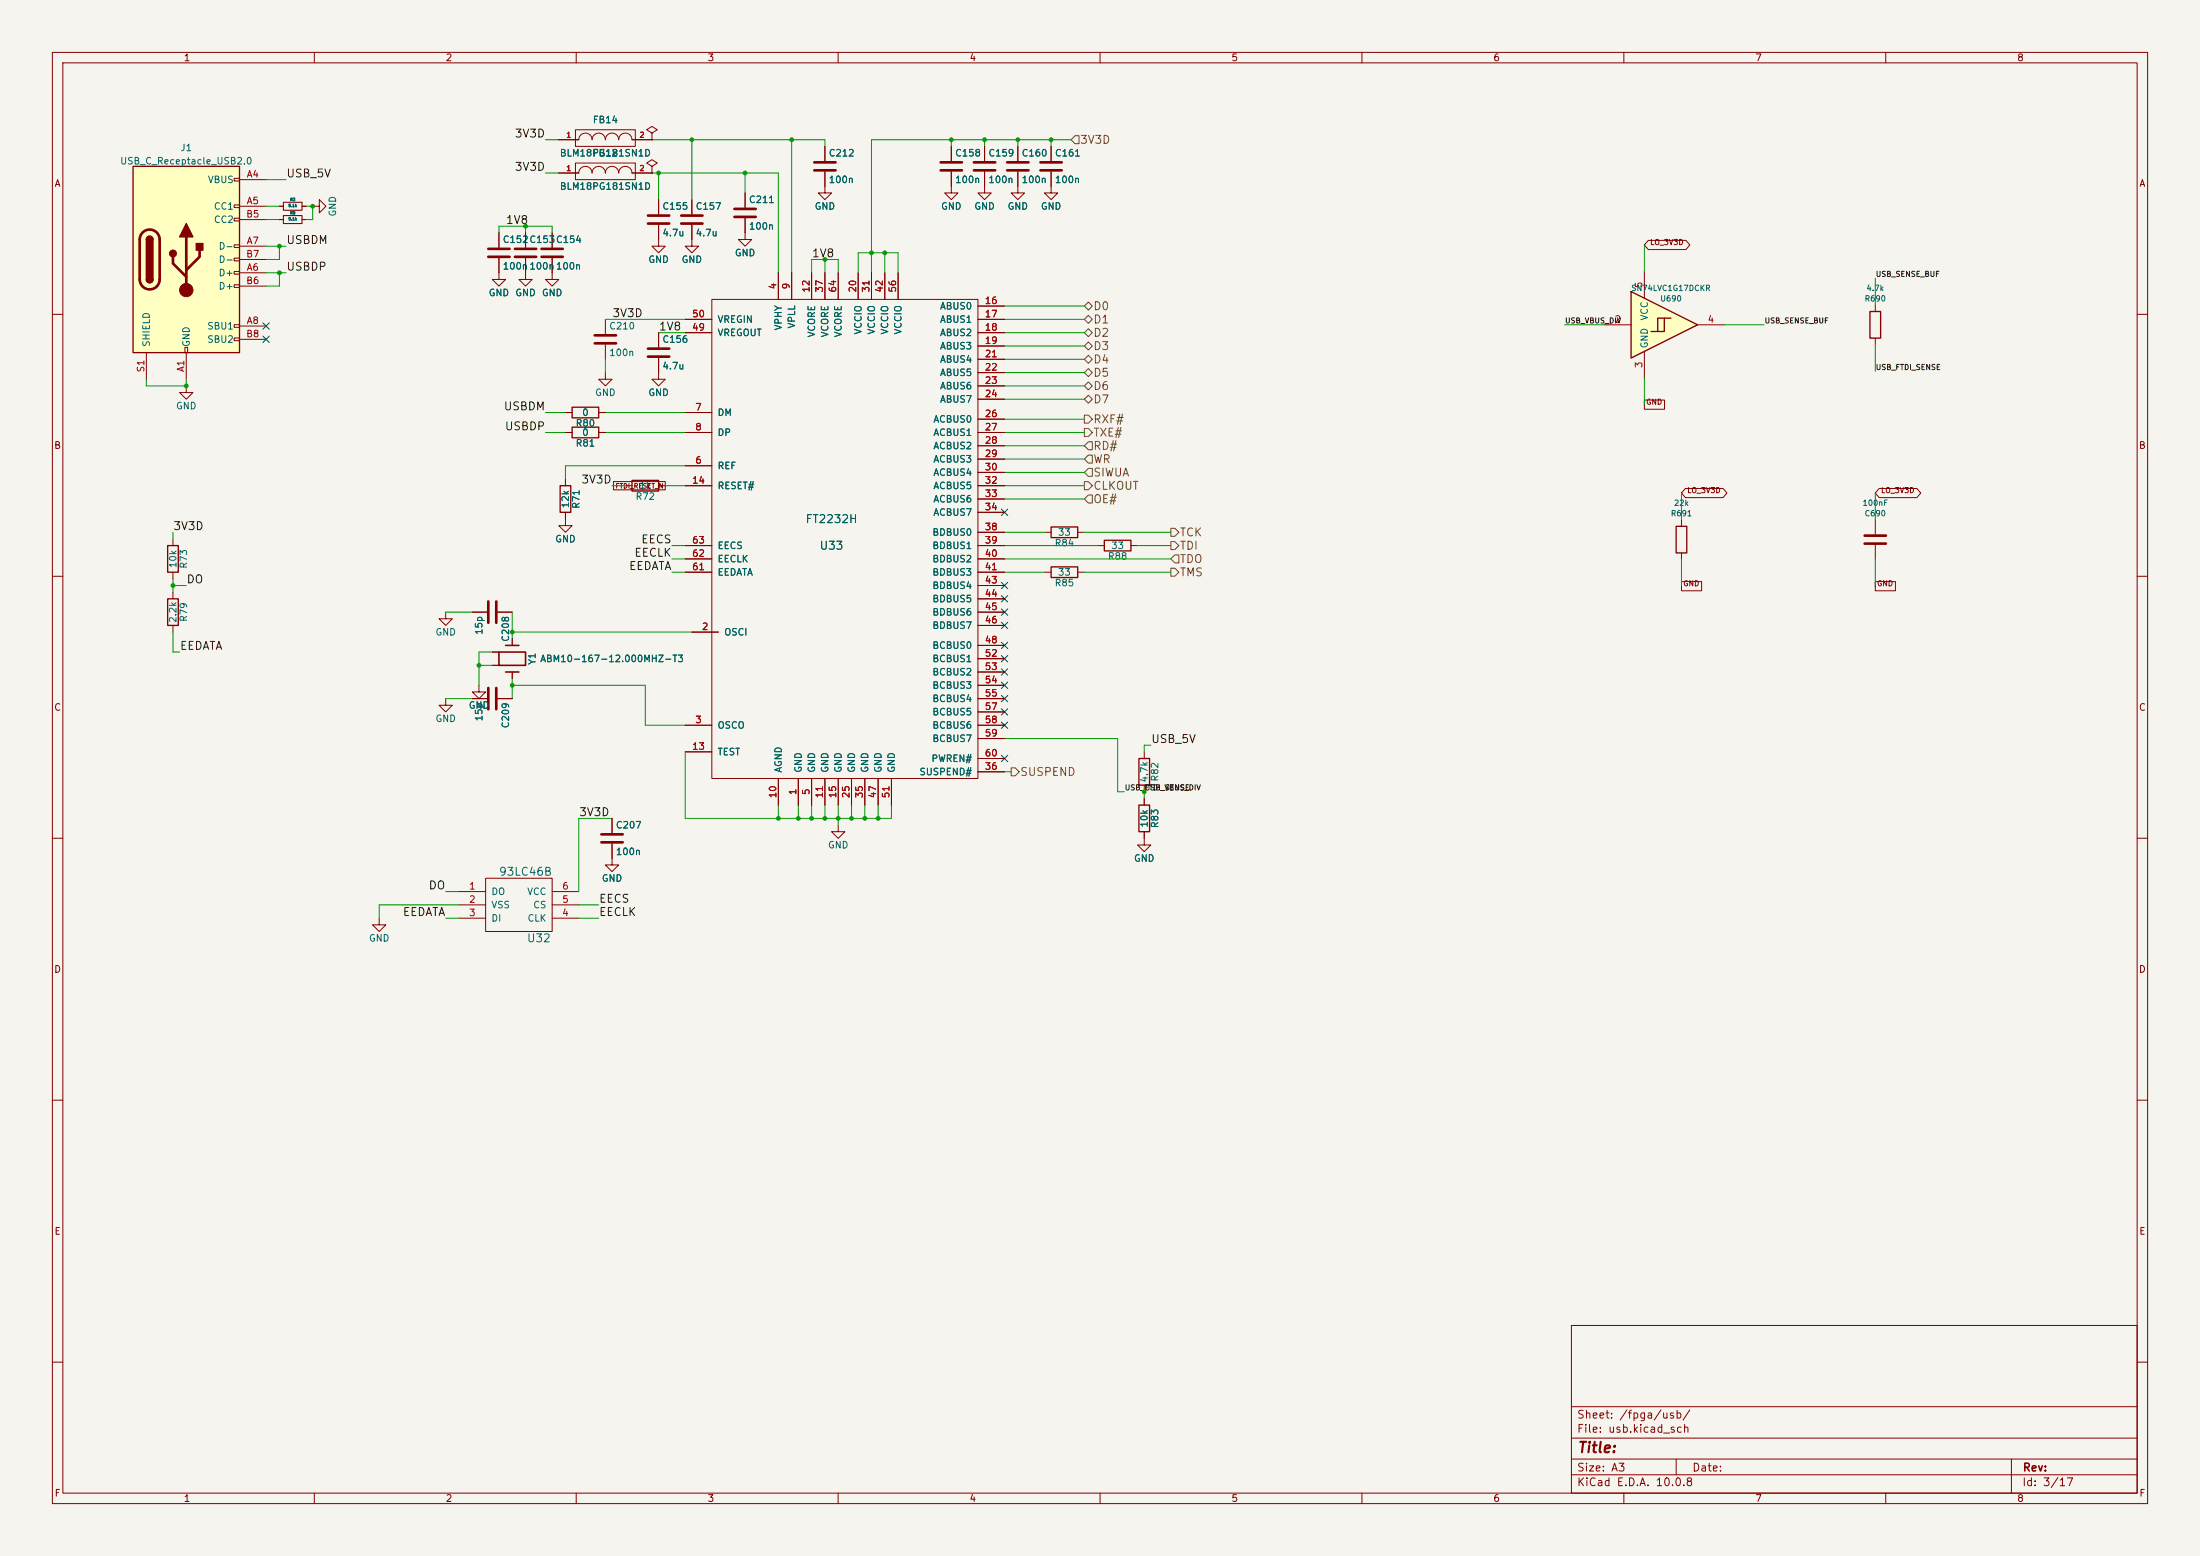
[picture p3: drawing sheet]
<svg xmlns="http://www.w3.org/2000/svg" width="420mm" height="297mm" viewBox="0 0 420 297" stroke-linecap="round" stroke-linejoin="round" font-family="sans-serif">
<path d="M0 0h420v297h-420z" fill="#f5f4ef" stroke="#f5f4ef" stroke-width=".19"/>
<g fill="none" stroke="#840000" stroke-width=".19">
<path d="M10 10h400v277h-400zM12 12h396v273h-396zM60 10v2M110 10v2M160 10v2M210 10v2M260 10v2M310 10v2M360 10v2M124.5 31.8l1-.7-1-.6-1.1 .6 1.1 .7v1.2M124.5 33h.1M125.7 38.1v2.8"/>
<path d="M142.2 36.8v2.8M157.5 32.8v4h1.2l-1.2 1.3-1.3-1.3h1.3M157.5 27.9v2.8M181.6 32.8v4h1.3l-1.3 1.3-1.3-1.3h1.3M181.6 27.9v2.8M188 27.9v2.8M188 32.8v2.8M194.3 32.8v4h1.3l-1.3 1.3-1.3-1.3h1.3M194.3 27.9v2.8M200.7 32.8v4h1.2l-1.2 1.3-1.3-1.3h1.3M200.7 27.9v2.8M125.7 42.9v4.1h1.3l-1.3 1.3-1.2-1.3h1.2"/>
<path d="M132.1 45.7v1.3h1.2l-1.2 1.3-1.3-1.3h1.3M135.9 57.2h50.8v91.4h-50.8zM142.2 41.7v4h1.3l-1.3 1.3-1.2-1.3h1.2M148.6 52.1v5.1M151.1 52.1v5.1M154.9 52.1v5.1M157.5 52.1v5.1M160 52.1v5.1M163.8 52.1v5.1M166.4 52.1v5.1M168.9 52.1v5.1M171.4 52.1v5.1"/>
<path d="M186.7 58.4h5.1M358 58.2v1.3M10 60h2M125.7 63.5v2.8M125.7 68.3v2.8M130.8 78.7h5.1M130.8 61h5.1M130.8 63.5h5.1M186.7 61h5.1M186.7 63.5h5.1M186.7 66h5.1M186.7 68.6h5.1"/>
<path d="M186.7 71.1h5.1M186.7 73.7h5.1M186.7 76.2h5.1M358 64.5v1.3M408 60h2M107.9 82.6h1.3M107.9 91.4v1.3M107.9 97.8v1.3M114.3 82.6h1.3M119.4 92.7h1.2M125.7 92.7h1.3M130.8 92.7h5.1"/>
<path d="M130.8 88.9h5.1M130.8 82.6h5.1M186.7 92.7h5.1M186.7 82.6h5.1M186.7 80h5.1M186.7 85.1h5.1M186.7 87.6h5.1M186.7 90.2h5.1M186.7 95.3h5.1M186.7 97.8h5.1M321 99.2v1.3M358 99.2v2.8"/>
<path d="M10 110h2M33 102.9v1.2M33 109.2v1.3M33 113v1.3M33 119.4v1.3M85.1 116.8v1.3h1.3l-1.3 1.3-1.3-1.3h1.3M90.2 116.8h2.8M95 116.8h2.8M130.8 109.2h5.1M130.8 104.1h5.1M130.8 106.7h5.1M186.7 116.8h5.1"/>
<path d="M186.7 109.2h5.1M186.7 101.6h5.1M186.7 104.1h5.1M186.7 106.7h5.1M186.7 111.8h5.1M186.7 114.3h5.1M186.7 119.4h5.1M199.4 109.2h1.3M199.4 101.6h1.3M205.7 109.2h1.3M205.7 101.6h1.3M209.5 104.1h1.3"/>
<path d="M215.9 104.1h1.3M321 105.5v1.3M358 104v2.8M408 110h2M94 124.5h1.2M94 127h1.2M97.8 121.9v1.3M97.8 128.3v1.2M130.8 138.4h5.1M132.1 120.7h5.1M186.7 138.4h5.1M186.7 123.2h5.1"/>
<path d="M186.7 125.7h5.1M186.7 128.3h5.1M186.7 130.8h5.1M186.7 133.4h5.1M186.7 135.9h5.1M10 160h2M130.8 143.5h5.1M148.6 148.6v5.1M152.4 148.6v5.1M154.9 148.6v5.1M157.5 148.6v5.1M160 157.5v1.3h1.3l-1.3 1.2-1.3-1.2h1.3"/>
<path d="M160 148.6v5.1M162.6 148.6v5.1M165.1 148.6v5.1M167.6 148.6v5.1M170.2 148.6v5.1M186.7 147.3h5.1M186.7 141h5.1M186.7 144.8h5.1M218.4 158.8v2.5h1.3l-1.3 1.3-1.2-1.3h1.2M218.4 143.5v1.3M218.4 149.9v1.2M218.4 152.4v1.3"/>
<path d="M408 160h2M72.4 175.3v1.2h1.3l-1.3 1.3-1.3-1.3h1.3M10 210h2M408 210h2M300 253h108v32h-108zM10 260h2M300 278.5h108M300 274.5h108M300 268.5h108M320 278.5v3M384 278.5v6.5M408 260h2"/>
<path d="M60 285v2M110 285v2M160 285v2M210 285v2M260 285v2M300 281.5h108M310 285v2M360 285v2"/>
</g>
<path d="M357 59.5h2v5h-2zM106.9 92.7h2.1v5.1h-2.1zM109.2 81.5h5.1v2.1h-5.1zM120.6 91.7h5.1v2h-5.1zM32 114.3h2v5.1h-2zM32 104.1h2v5.1h-2zM200.7 108.2h5v2h-5zM200.7 100.6h5v2h-5zM210.8 103.1h5.1v2.1h-5.1zM320 100.5h2v5h-2zM217.4 144.8h2.1v5.1h-2.1zM217.4 153.7h2.1v5.1h-2.1z" fill="none" stroke="#840000" stroke-width=".25"/>
<g fill="none" stroke="#840000" stroke-width=".51">
<path d="M140.2 39.9h4.1M155.4 31h4.1M155.4 32.5h4.1M179.6 31h4M179.6 32.5h4M185.9 31h4.1M185.9 32.5h4.1M192.3 31h4M192.3 32.5h4M198.6 31h4.1M198.6 32.5h4.1M123.7 41.1h4.1"/>
<path d="M123.7 42.7h4.1M140.2 41.4h4.1M123.7 66.5h4.1M123.7 68.1h4.1M93.2 114.8v4.1M94.7 114.8v4.1M356 102.2h4M356 103.8h4"/>
</g>
<path d="M95.2 124.5h5.1v2.5h-5.1zM96.5 123.2h2.6M96.5 128.3h2.6" fill="none" stroke="#840000" stroke-width=".3"/>
<g fill="#ffffc2">
<path d="M311.4 55.6l12.7 6.4-12.7 6.3z"/>
<path d="M316.5 60.7h1.2l-2.5 2.6h1.3z"/>
<path d="M317.7 60.7h1.3l-2.5 2.6h1.2z"/>
</g>
<path d="M311.4 55.6l12.7 6.4-12.7 6.3zM317.7 60.7h-1.2v2.6h-1.3M319 60.7h-1.3v2.6h-1.2" fill="none" stroke="#840000" stroke-width=".25"/>
<g fill="none" stroke="#840000" stroke-width=".19">
<path d="M109.9 24.8h11.4v3.1h-11.4zM110.5 26.7a1.27 1.27 0 0 1 1.3-1.3 1.27 1.27 0 0 1 1.2 1.3 1.27 1.27 0 0 1 1.3-1.3 1.27 1.27 0 0 1 1.3 1.3M132.1 38.1v2.8M188 35.6v1.2h1.2l-1.2 1.3-1.3-1.3h1.3M132.1 42.9v2.8M313.9 51.8v5.1M115.6 71.1v1.3h1.2l-1.2 1.3-1.3-1.3h1.3M306.3 62h5.1M313.9 67.1v5.1M324.1 62h5.1M107.9 99.1v1.2h1.3l-1.3 1.3-1.2-1.3h1.2M85.1 133.4v1.2h1.3l-1.3 1.3-1.3-1.3h1.3"/>
<path d="M90.2 133.4h2.8M91.4 130.8v1.3h1.3l-1.3 1.3-1.2-1.3h1.2M95 133.4h2.8M87.6 170.2h5.1M87.6 172.7h5.1M87.6 175.3h5.1M92.7 167.6h12.7v10.2h-12.7zM105.4 170.2h5.1M105.4 172.7h5.1M105.4 175.3h5.1"/>
</g>
<path d="M130 41.1h4.1M130 42.7h4.1M93.2 131.3v4.1M94.7 131.3v4.1" fill="none" stroke="#840000" stroke-width=".51"/>
<circle cx="115.6" cy="26.7" r=".08" fill="#840000"/>
<path d="M53.3 39.4h.8M57.7 39.4h.7M59.7 39.4h1.3v-1.3l1.2 1.3-1.2 1.2v-1.2M106.7 26.7h3.8M115.6 26.7a1.27 1.27 0 0 1 1.2-1.3 1.27 1.27 0 0 1 1.3 1.3 1.27 1.27 0 0 1 1.3-1.3 1.27 1.27 0 0 1 1.2 1.3h3.9M53.3 41.9h.8M57.7 41.9h.7M95.2 49.3v4h1.3l-1.3 1.3-1.2-1.3h1.2M95.2 44.5v2.7M35.6 73.7v1.2h1.2l-1.2 1.3-1.3-1.3h1.3M116.8 156.2v2.8M116.8 161v4.1h1.3l-1.3 1.3-1.2-1.3h1.2" fill="none" stroke="#840000" stroke-width=".19"/>
<path d="M93.2 47.5h4.1M93.2 49h4.1M114.8 159.3h4.1M114.8 160.8h4.1" fill="none" stroke="#840000" stroke-width=".51"/>
<path d="M54.1 38.6h3.6v1.5h-3.6zM54.1 41.1h3.6v1.6h-3.6z" fill="none" stroke="#840000" stroke-width=".2"/>
<path d="M25.4 31.8h20.3v35.5h-20.3z" fill="#ffffc2"/>
<g fill="none" stroke="#840000" stroke-width=".19">
<path d="M44.7 34h1v.5h-1zM44.7 39.1h1v.5h-1zM45.7 34.3h5.1M45.7 39.4h5.1M109.9 31.1h11.4v3.2h-11.4zM110.5 33a1.27 1.27 0 0 1 1.3-1.2 1.27 1.27 0 0 1 1.2 1.2 1.27 1.27 0 0 1 1.3-1.2 1.27 1.27 0 0 1 1.3 1.2M44.7 41.7h1v.5h-1zM44.7 46.7h1v.5h-1zM44.7 49.3h1v.5h-1zM44.7 51.8h1v.5h-1zM44.7 54.4h1v.5h-1zM45.7 52.1h5.1"/>
<path d="M45.7 47h5.1M45.7 41.9h5.1M45.7 54.6h5.1M45.7 49.5h5.1M27.9 67.3v5.1M35.3 66.3h.5v1h-.5zM35.6 67.3v5.1M44.7 62h1v.5h-1zM44.7 64.5h1v.5h-1zM45.7 62.2h5.1M45.7 64.8h5.1"/>
</g>
<path d="M25.4 31.8h20.3v35.5h-20.3zM27.9 45.7a.64 .64 0 0 1 .7-.6 .64 .64 0 0 1 .6 .6M27.9 53.3a.64 .64 0 0 0 .7 .7 .64 .64 0 0 0 .6-.7" fill="none" stroke="#840000" stroke-width=".25"/>
<path d="M27.2 44.4a1.9 1.9 0 0 1 2.1-.4 1.9 1.9 0 0 1 1.2 1.7v7.6a1.91 1.91 0 0 1-1.9 1.9 1.91 1.91 0 0 1-1.9-1.9v-7.7l.1-.7zM33 49v1.3l2.6 2.5M35.6 45.2v10.2M38.1 47.8v1.2l-2.5 2.6" fill="none" stroke="#840000" stroke-width=".51"/>
<g fill="#840000" stroke="#840000" stroke-width=".25">
<path d="M27.9 45.7h1.3v7.6h-1.3z"/>
<path d="M28.1 45.3a.64 .64 0 0 1 .7-.2 .64 .64 0 0 1 .4 .6h-1.3z"/>
<path d="M27.9 53.3h1.3a.64 .64 0 0 1-.6 .7 .64 .64 0 0 1-.7-.7z"/>
<path d="M35.6 42.7l1.2 2.5h-2.5z"/>
<path d="M37.5 46.5h1.2v1.3h-1.2z"/>
<circle cx="33" cy="48.4" r=".63"/>
</g>
<circle cx="35.6" cy="55.4" r="1.27" fill="#840000" stroke="#840000" stroke-width=".19"/>
<circle cx="115.6" cy="33" r=".08" fill="#840000"/>
<g fill="none" stroke="#840000" stroke-width=".19">
<path d="M53.3 39.4h.8M57.7 39.4h.7M106.7 33h3.8M106.7 26.7h3.8M115.6 33a1.27 1.27 0 0 1 1.2-1.2 1.27 1.27 0 0 1 1.3 1.2 1.27 1.27 0 0 1 1.3-1.2 1.27 1.27 0 0 1 1.2 1.2h3.9M120.6 26.7h3.9M124.5 25.4l1-.6-1-.7-1.1 .7 1.1 .6v1.3M124.5 26.7h.1M124.5 33h.1M125.7 38.1v2.8M132.1 38.1v2.8M142.2 36.8v2.8"/>
<path d="M157.5 27.9v2.8M157.5 32.8v2.8M181.6 27.9v2.8M181.6 32.8v2.8M188 27.9v2.8M188 32.8v2.8M194.3 27.9v2.8M194.3 32.8v2.8M200.7 27.9v2.8M200.7 32.8v2.8M53.3 41.9h.8M57.7 41.9h.7"/>
<path d="M95.2 44.5v2.7M95.2 49.3v2.8M100.3 49.3v4h1.3l-1.3 1.3-1.2-1.3h1.2M100.3 44.5v2.7M105.4 49.3v4h1.3l-1.3 1.3-1.3-1.3h1.3M105.4 44.5v2.7M125.7 42.9v2.8M132.1 42.9v2.8M142.2 41.7v2.8M148.6 52.1v5.1M151.1 52.1v5.1M154.9 52.1v5.1"/>
<path d="M157.5 52.1v5.1M160 52.1v5.1M163.8 52.1v5.1M166.4 52.1v5.1M168.9 52.1v5.1M171.4 52.1v5.1M186.7 58.4h5.1M314.7 45.9h7.2l.7 .9-.7 .8h-7.2l-.8-.8zM107.9 78.7h1.3M114.3 78.7h1.3M115.6 61v2.8M115.6 65.8v2.8"/>
<path d="M125.7 68.3v4.1h1.3l-1.3 1.3-1.2-1.3h1.2M125.7 63.5v2.8M130.8 78.7h5.1M130.8 61h5.1M130.8 63.5h5.1M186.7 61h5.1M186.7 63.5h5.1M186.7 66h5.1M186.7 68.6h5.1M186.7 71.1h5.1M186.7 73.7h5.1M186.7 76.2h5.1"/>
<path d="M313.9 76.4h3.9v1.7h-3.9zM107.9 82.6h1.3M107.9 91.4v1.3M107.9 97.8v1.3M114.3 82.6h1.3M117.1 91.9h9.9v1.6h-9.9zM130.8 88.9h5.1M130.8 82.6h5.1M130.8 92.7h5.1M186.7 82.6h5.1M186.7 92.7h5.1M186.7 80h5.1"/>
<path d="M186.7 85.1h5.1M186.7 87.6h5.1M186.7 90.2h5.1M186.7 95.3h5.1M186.7 97.8h5.1M321.7 93.2h7.2l.8 .9-.8 .9h-7.2l-.7-.9zM358.7 93.2h7.2l.8 .9-.8 .9h-7.2l-.7-.9zM90.2 116.8h2.8M95 116.8h2.8M130.8 104.1h5.1M130.8 106.7h5.1M130.8 109.2h5.1"/>
<path d="M186.7 101.6h5.1M186.7 104.1h5.1M186.7 106.7h5.1M186.7 109.2h5.1M186.7 111.8h5.1M186.7 114.3h5.1M186.7 116.8h5.1M186.7 119.4h5.1M321 111h3.8v1.8h-3.8zM358 111h3.8v1.8h-3.8zM90.2 133.4h2.8M94 124.5h1.2"/>
<path d="M94 127h1.2M95 133.4h2.8M97.8 121.9v1.3M97.8 128.3v1.2M130.8 138.4h5.1M132.1 120.7h5.1M186.7 138.4h5.1M186.7 123.2h5.1M186.7 125.7h5.1M186.7 128.3h5.1M186.7 130.8h5.1M186.7 133.4h5.1"/>
<path d="M186.7 135.9h5.1M116.8 156.2v2.8M130.8 143.5h5.1M148.6 148.6v5.1M152.4 148.6v5.1M154.9 148.6v5.1M157.5 148.6v5.1M160 148.6v5.1M162.6 148.6v5.1M165.1 148.6v5.1M167.6 148.6v5.1M170.2 148.6v5.1"/>
<path d="M186.7 147.3h5.1M186.7 141h5.1M186.7 144.8h5.1M218.4 152.4v1.3M218.4 158.8v1.2M116.8 161v2.8"/>
</g>
<path d="M109.2 77.7h5.1v2.1h-5.1z" fill="none" stroke="#840000" stroke-width=".25"/>
<path d="M98.3 47.5h4.1M98.3 49h4.1M103.4 47.5h4M103.4 49h4M113.5 64h4.1M113.5 65.5h4.1" fill="none" stroke="#840000" stroke-width=".51"/>
<g fill="none" stroke="#725600" stroke-width=".19">
<path d="M205.2 25.9h.8v1.5h-.8l-.7-.7zM207 58.4l.8-.7 .7 .7-.7 .8zM207 71.1l.8-.7 .7 .7-.7 .8zM207 68.6l.8-.8 .7 .8-.7 .7zM207 63.5l.8-.8 .7 .8-.7 .8zM207 61l.8-.8 .7 .8-.7 .7zM207 66l.8-.7 .7 .7-.7 .8zM207 79.2h.8l.7 .8-.7 .8h-.8zM207 73.7l.8-.8 .7 .8-.7 .7zM207 76.2l.8-.8 .7 .8-.7 .8zM207 91.9h.8l.7 .8-.7 .8h-.8zM207 81.8h.8l.7 .8-.7 .7h-.8z"/>
<path d="M207.8 86.9h.7v1.5h-.7l-.8-.8zM207.8 94.5h.7v1.5h-.7l-.8-.7zM207.8 89.4h.7v1.5h-.7l-.8-.7zM207.8 84.3h.7v1.6h-.7l-.8-.8zM223.5 108.5h.8l.7 .7-.7 .8h-.8zM223.5 103.4h.8l.7 .7-.7 .8h-.8zM223.5 100.8h.8l.7 .8-.7 .8h-.8zM224.3 105.9h.7v1.5h-.7l-.8-.7zM193 146.6h.8l.8 .7-.8 .8h-.8z"/>
</g>
<g fill="none" stroke="#009600" stroke-width=".19">
<path d="M50.8 39.4h2.5M50.8 34.3h3.8M58.4 39.4h1.3v2.5h-1.3M104.1 33h2.6M104.1 26.7h2.6M124.5 33h24.1v19.1M124.5 26.7h33v1.2M125.7 33v5.1M132.1 26.7v11.4M142.2 33v3.8M151.1 26.7v25.4M181.6 26.7v1.2"/>
<path d="M188 26.7v1.2M194.3 26.7v1.2M200.7 26.7v1.2M204.5 26.7h-38.1v25.4M50.8 41.9h2.5M50.8 52.1h3.8M50.8 47h3.8M53.3 47v2.5h-2.5M53.3 52.1v2.5h-2.5M95.2 44.5v-1.3h10.2v1.3M100.3 43.2v1.3M154.9 52.1v-2.6h5.1v2.6"/>
<path d="M157.5 49.5v2.6M163.8 52.1v-3.8h7.6v3.8M168.9 48.3v3.8M191.8 58.4h15.2M313.9 46.8v5M358 53.1v5.1M27.9 72.4v1.3h7.7v-1.3M104.1 78.7h3.8M115.6 61h15.2M115.6 78.7h15.2M115.6 68.6v2.5M125.7 63.5h5.1"/>
<path d="M191.8 66h15.2M191.8 68.6h15.2M191.8 61h15.2M191.8 63.5h15.2M191.8 71.1h15.2M191.8 73.7h15.2M191.8 76.2h15.2M298.7 62h7.6M313.9 72.2v5M329.2 62h7.6M358 65.8v5.1M104.1 82.6h3.8"/>
<path d="M115.6 82.6h15.2M116.8 92.7h2.6M127 92.7h3.8M130.8 88.9h-22.9v2.5M191.8 92.7h15.2M191.8 90.2h15.2M191.8 95.3h15.2M191.8 87.6h15.2M191.8 82.6h15.2M191.8 85.1h15.2M191.8 80h15.2M321 94.1v5.1"/>
<path d="M358 94.1v5.1M33 101.6v1.3M33 110.5v2.5M33 111.8h2.6M85.1 116.8h5.1M97.8 116.8v5.1M128.3 109.2h2.5M128.3 104.1h2.5M128.3 106.7h2.5M191.8 101.6h7.6M191.8 109.2h7.6M191.8 104.1h17.7"/>
<path d="M191.8 106.7h31.7M207 101.6h16.5M207 109.2h16.5M217.2 104.1h6.3M321 106.8v5.1M358 106.8v5.1M33 120.7v3.8h1.3M85.1 133.4h5.1M91.4 127h2.6M94 124.5h-2.6v6.3M97.8 130.8h25.4v7.6h7.6M97.8 129.5v3.9"/>
<path d="M97.8 120.7h34.3M116.8 156.2h-6.3v14M130.8 143.5v12.7h39.4v-2.5M148.6 153.7v2.5M152.4 153.7v2.5M154.9 153.7v2.5M157.5 153.7v2.5M160 153.7v3.8M162.6 153.7v2.5M165.1 153.7v2.5M167.6 153.7v2.5M191.8 141h21.6v10.1h1.2"/>
<path d="M191.8 147.3h1.2M218.4 151.1v1.3M219.7 142.2h-1.3v1.3M85.1 175.3h2.5M85.1 170.2h2.5M87.6 172.7h-15.2v2.6M110.5 175.3h3.8M110.5 172.7h3.8"/>
</g>
<g fill="none" stroke="#000084" stroke-width=".19">
<path d="M50.2 64.2l1.2 1.2M50.2 61.6l1.2 1.2M51.4 64.2l-1.2 1.2M51.4 61.6l-1.2 1.2M191.2 97.2l1.2 1.2M192.4 97.2l-1.2 1.2M191.2 116.2l1.2 1.2M191.2 113.7l1.2 1.2M191.2 118.8l1.2 1.2M191.2 111.2l1.2 1.2M192.4 116.2l-1.2 1.2M192.4 113.7l-1.2 1.2"/>
<path d="M192.4 118.8l-1.2 1.2M192.4 111.2l-1.2 1.2M191.2 127.7l1.2 1.2M191.2 135.3l1.2 1.2M191.2 125.1l1.2 1.2M191.2 130.2l1.2 1.2M191.2 122.6l1.2 1.2M191.2 132.7l1.2 1.3M191.2 137.8l1.2 1.2M192.4 127.7l-1.2 1.2M192.4 135.3l-1.2 1.2M192.4 125.1l-1.2 1.2"/>
<path d="M192.4 130.2l-1.2 1.2M192.4 122.6l-1.2 1.2M192.4 132.7l-1.2 1.3M192.4 137.8l-1.2 1.2M191.2 144.2l1.2 1.2M192.4 144.2l-1.2 1.2"/>
</g>
<g fill="#009600">
<circle cx="181.6" cy="26.7" r=".46"/>
<circle cx="194.3" cy="26.7" r=".46"/>
<circle cx="200.7" cy="26.7" r=".46"/>
<circle cx="168.9" cy="48.3" r=".46"/>
<circle cx="166.4" cy="48.3" r=".46"/>
<circle cx="188" cy="26.7" r=".46"/>
<circle cx="167.6" cy="156.2" r=".46"/>
<circle cx="165.1" cy="156.2" r=".46"/>
<circle cx="154.9" cy="156.2" r=".46"/>
<circle cx="152.4" cy="156.2" r=".46"/>
<circle cx="160" cy="156.2" r=".46"/>
<circle cx="162.6" cy="156.2" r=".46"/>
<circle cx="218.4" cy="151.1" r=".46"/>
<circle cx="125.7" cy="33" r=".46"/>
<circle cx="151.1" cy="26.7" r=".46"/>
<circle cx="132.1" cy="26.7" r=".46"/>
<circle cx="157.5" cy="49.5" r=".46"/>
<circle cx="142.2" cy="33" r=".46"/>
<circle cx="148.6" cy="156.2" r=".46"/>
<circle cx="157.5" cy="156.2" r=".46"/>
<circle cx="97.8" cy="120.7" r=".46"/>
<circle cx="97.8" cy="130.8" r=".46"/>
<circle cx="91.4" cy="127" r=".46"/>
<circle cx="33" cy="111.8" r=".46"/>
<circle cx="53.3" cy="52.1" r=".46"/>
<circle cx="53.3" cy="47" r=".46"/>
<circle cx="100.3" cy="43.2" r=".46"/>
<circle cx="35.6" cy="73.7" r=".46"/>
<circle cx="59.7" cy="39.4" r=".46"/>
</g>
<text font-size="2" fill="#840000" x="301" y="277.8">Title:</text>
<g font-size="1.5" fill="#0f0f0f">
<text x="98.2" y="26.6">3V3D</text>
<text x="54.6" y="34.2">USB_5V</text>
<text x="98.2" y="33">3V3D</text>
<text x="54.6" y="46.9">USBDM</text>
<text x="96.5" y="43.1">1V8</text>
<text x="54.6" y="52">USBDP</text>
<text x="154.9" y="49.5">1V8</text>
<text x="116.8" y="60.9">3V3D</text>
<text x="125.7" y="63.5">1V8</text>
<text x="96" y="78.7">USBDM</text>
<text x="96.3" y="82.5">USBDP</text>
<text x="110.9" y="92.7">3V3D</text>
<text x="33" y="101.6">3V3D</text>
<text x="121" y="106.6">EECLK</text>
<text x="122.3" y="104.1">EECS</text>
<text x="35.5" y="111.7">DO</text>
<text x="120" y="109.2">EEDATA</text>
<text x="34.2" y="124.4">EEDATA</text>
<text x="219.7" y="142.2">USB_5V</text>
<text x="110.4" y="156.2">3V3D</text>
<text x="81.7" y="170.1">DO</text>
<text x="114.2" y="172.7">EECS</text>
<text x="76.8" y="175.2">EEDATA</text>
<text x="114.2" y="175.2">EECLK</text>
</g>
<g font-size="1.5" fill="#725600">
<text x="206.1" y="27.8">3V3D</text>
<text x="208.6" y="59.6">D0</text>
<text x="208.6" y="64.7">D2</text>
<text x="208.6" y="62.1">D1</text>
<text x="208.6" y="69.7">D4</text>
<text x="208.6" y="67.2">D3</text>
<text x="208.6" y="72.3">D5</text>
<text x="208.6" y="74.8">D6</text>
<text x="208.6" y="77.4">D7</text>
<text x="208.6" y="81.2">RXF#</text>
<text x="208.6" y="83.7">TXE#</text>
<text x="208.6" y="88.8">WR</text>
<text x="208.6" y="86.2">RD#</text>
<text x="208.6" y="91.3">SIWUA</text>
<text x="208.6" y="93.9">CLKOUT</text>
<text x="208.6" y="96.4">OE#</text>
<text x="225.1" y="107.8">TDO</text>
<text x="225.1" y="105.3">TDI</text>
<text x="225.1" y="102.8">TCK</text>
<text x="225.1" y="110.4">TMS</text>
<text x="194.6" y="148.5">SUSPEND</text>
</g>
<g font-size="1.5" fill="#006464">
<text x="153.7" y="100.2">FT2232H</text>
<text x="156.3" y="105.3">U33</text>
<text x="95.1" y="167.5">93LC46B</text>
<text x="100.5" y="180.2">U32</text>
</g>
<g font-size="1.5" fill="#840000">
<text x="300.9" y="273.8">File: usb.kicad_sch</text>
<text x="300.9" y="271.1">Sheet: /fpga/usb/</text>
<text x="300.9" y="281.2">Size: A3</text>
<text x="322.9" y="281.2">Date:</text>
<text x="386" y="281.2">Rev:</text>
<text x="300.9" y="284">KiCad E.D.A. 10.0.8</text>
<text x="385.9" y="284">Id: 3/17</text>
</g>
<g font-size="1.3" fill="#840000">
<text x="35" y="12">1</text>
<text x="85" y="12">2</text>
<text x="135" y="12">3</text>
<text x="185" y="12">4</text>
<text x="235" y="12">5</text>
<text x="285" y="12">6</text>
<text x="335" y="12">7</text>
<text x="385" y="12">8</text>
<text x="10.3" y="36">A</text>
<text x="408.3" y="36">A</text>
<text x="10.2" y="86">B</text>
<text x="408.2" y="86">B</text>
<text x="10.2" y="136">C</text>
<text x="408.2" y="136">C</text>
<text x="10.2" y="186">D</text>
<text x="408.2" y="186">D</text>
<text x="10.3" y="236">E</text>
<text x="408.3" y="236">E</text>
<text x="10.3" y="286">F</text>
<text x="35" y="287">1</text>
<text x="85" y="287">2</text>
<text x="135" y="287">3</text>
<text x="185" y="287">4</text>
<text x="235" y="287">5</text>
<text x="285" y="287">6</text>
<text x="335" y="287">7</text>
<text x="385" y="287">8</text>
<text x="408.3" y="286">F</text>
</g>
<g font-size="1.3" fill="#006464">
<text x="113.1" y="23.8">FB14</text>
<text x="34.3" y="29.2">J1</text>
<text x="22.8" y="31.7">USB_C_Receptacle_USB2.0</text>
<text x="39.6" y="35.3">VBUS</text>
<text x="106.8" y="30.2">BLM18PG181SN1D</text>
<text x="113.1" y="30.2">FB12</text>
<text x="158.1" y="30.2">C212</text>
<text x="158.1" y="35.3">100n</text>
<text x="182.2" y="30.2">C158</text>
<text x="182.2" y="35.3">100n</text>
<text x="188.6" y="30.2">C159</text>
<text x="188.6" y="35.3">100n</text>
<text x="194.9" y="30.2">C160</text>
<text x="194.9" y="35.3">100n</text>
<text x="201.3" y="30.2">C161</text>
<text x="201.3" y="35.3">100n</text>
<text x="40.7" y="40.3">CC1</text>
<text x="64.5" y="41.4" transform="rotate(-90 64.5 41.4)">GND</text>
<text x="106.8" y="36.5">BLM18PG181SN1D</text>
<text x="126.3" y="40.3">C155</text>
<text x="132.7" y="40.3">C157</text>
<text x="142.9" y="39.1">C211</text>
<text x="155.4" y="40.3">GND</text>
<text x="179.5" y="40.3">GND</text>
<text x="185.9" y="40.3">GND</text>
<text x="192.2" y="40.3">GND</text>
<text x="198.6" y="40.3">GND</text>
<text x="40.7" y="42.9">CC2</text>
<text x="41.6" y="48">D-</text>
<text x="95.9" y="46.7">C152C153C154</text>
<text x="126.3" y="45.4">4.7u</text>
<text x="132.7" y="45.4">4.7u</text>
<text x="142.9" y="44.1">100n</text>
<text x="41.6" y="53">D+</text>
<text x="41.6" y="50.5">D-</text>
<text x="95.9" y="51.8">100n100n100n</text>
<text x="123.7" y="50.5">GND</text>
<text x="130" y="50.5">GND</text>
<text x="140.2" y="49.2">GND</text>
<text x="41.6" y="55.6">D+</text>
<text x="93.2" y="56.8">GND</text>
<text x="98.3" y="56.8">GND</text>
<text x="103.3" y="56.8">GND</text>
<text x="179.3" y="59.4">ABUS0</text>
<text x="39.5" y="63.2">SBU1</text>
<text x="39.5" y="65.7">SBU2</text>
<text x="116.2" y="63.2">C210</text>
<text x="126.3" y="65.7">C156</text>
<text x="136.9" y="64.5">VREGOUT</text>
<text x="136.9" y="61.9">VREGIN</text>
<text x="149.6" y="63.2" transform="rotate(-90 149.6 63.2)">VPHY</text>
<text x="152.1" y="62.8" transform="rotate(-90 152.1 62.8)">VPLL</text>
<text x="155.9" y="64.5" transform="rotate(-90 155.9 64.5)">VCORE</text>
<text x="158.4" y="64.5" transform="rotate(-90 158.4 64.5)">VCORE</text>
<text x="161" y="64.5" transform="rotate(-90 161 64.5)">VCORE</text>
<text x="164.8" y="64" transform="rotate(-90 164.8 64)">VCCIO</text>
<text x="167.3" y="64" transform="rotate(-90 167.3 64)">VCCIO</text>
<text x="169.9" y="64" transform="rotate(-90 169.9 64)">VCCIO</text>
<text x="172.4" y="64" transform="rotate(-90 172.4 64)">VCCIO</text>
<text x="179.3" y="61.9">ABUS1</text>
<text x="179.3" y="64.5">ABUS2</text>
<text x="314.9" y="61.3" transform="rotate(-90 314.9 61.3)">VCC</text>
<text x="28.9" y="66.3" transform="rotate(-90 28.9 66.3)">SHIELD</text>
<text x="36.5" y="66.3" transform="rotate(-90 36.5 66.3)">GND</text>
<text x="116.2" y="68.3">100n</text>
<text x="126.3" y="70.8">4.7u</text>
<text x="179.3" y="67">ABUS3</text>
<text x="179.3" y="69.5">ABUS4</text>
<text x="314.9" y="66.6" transform="rotate(-90 314.9 66.6)">GND</text>
<text x="113.5" y="75.9">GND</text>
<text x="123.7" y="75.9">GND</text>
<text x="179.3" y="72.1">ABUS5</text>
<text x="179.3" y="74.6">ABUS6</text>
<text x="179.3" y="77.2">ABUS7</text>
<text x="33.5" y="78.4">GND</text>
<text x="109.8" y="81.7">R80</text>
<text x="111" y="83.5">0</text>
<text x="111" y="79.7">0</text>
<text x="136.9" y="79.7">DM</text>
<text x="136.9" y="83.5">DP</text>
<text x="178.1" y="81">ACBUS0</text>
<text x="178.1" y="83.5">ACBUS1</text>
<text x="109.8" y="85.5">R81</text>
<text x="136.9" y="89.9">REF</text>
<text x="178.1" y="86.1">ACBUS2</text>
<text x="178.1" y="88.6">ACBUS3</text>
<text x="121.2" y="95.7">R72</text>
<text x="121.9" y="93.7">1k</text>
<text x="136.9" y="93.7">RESET#</text>
<text x="178.1" y="91.1">ACBUS4</text>
<text x="178.1" y="93.7">ACBUS5</text>
<text x="108.9" y="97.1" transform="rotate(-90 108.9 97.1)">12k</text>
<text x="110.9" y="97.2" transform="rotate(-90 110.9 97.2)">R71</text>
<text x="178.1" y="96.2">ACBUS6</text>
<text x="178.1" y="98.8">ACBUS7</text>
<text x="105.9" y="103.8">GND</text>
<text x="136.9" y="107.6">EECLK</text>
<text x="136.9" y="105.1">EECS</text>
<text x="177.9" y="102.6">BDBUS0</text>
<text x="177.9" y="105.1">BDBUS1</text>
<text x="177.9" y="107.6">BDBUS2</text>
<text x="201.2" y="104.6">R84</text>
<text x="201.9" y="102.6">33</text>
<text x="211.4" y="107.1">R88</text>
<text x="212" y="105.1">33</text>
<text x="34" y="108.5" transform="rotate(-90 34 108.5)">10k</text>
<text x="36" y="108.7" transform="rotate(-90 36 108.7)">R73</text>
<text x="136.9" y="110.2">EEDATA</text>
<text x="177.9" y="110.2">BDBUS3</text>
<text x="177.9" y="112.7">BDBUS4</text>
<text x="201.2" y="112.2">R85</text>
<text x="201.9" y="110.2">33</text>
<text x="34" y="119" transform="rotate(-90 34 119)">2.2k</text>
<text x="36" y="118.8" transform="rotate(-90 36 118.8)">R79</text>
<text x="177.9" y="115.3">BDBUS5</text>
<text x="177.9" y="117.8">BDBUS6</text>
<text x="83" y="121.6">GND</text>
<text x="92.4" y="121.3" transform="rotate(-90 92.4 121.3)">15p</text>
<text x="97.5" y="122.6" transform="rotate(-90 97.5 122.6)">C208</text>
<text x="138.1" y="121.6">OSCI</text>
<text x="177.9" y="120.3">BDBUS7</text>
<text x="177.9" y="124.2">BCBUS0</text>
<text x="102.6" y="127" transform="rotate(-90 102.6 127)">Y1</text>
<text x="103" y="126.7">ABM10-167-12.000MHZ-T3</text>
<text x="177.9" y="126.7">BCBUS1</text>
<text x="177.9" y="129.2">BCBUS2</text>
<text x="177.9" y="131.8">BCBUS3</text>
<text x="89.4" y="135.6">GND</text>
<text x="92.4" y="137.8" transform="rotate(-90 92.4 137.8)">15p</text>
<text x="177.9" y="134.3">BCBUS4</text>
<text x="177.9" y="136.9">BCBUS5</text>
<text x="83" y="138.1">GND</text>
<text x="97.5" y="139.1" transform="rotate(-90 97.5 139.1)">C209</text>
<text x="136.9" y="139.4">OSCO</text>
<text x="177.9" y="139.4">BCBUS6</text>
<text x="177.9" y="141.9">BCBUS7</text>
<text x="136.9" y="144.5">TEST</text>
<text x="149.6" y="147.6" transform="rotate(-90 149.6 147.6)">AGND</text>
<text x="153.4" y="147.6" transform="rotate(-90 153.4 147.6)">GND</text>
<text x="155.9" y="147.6" transform="rotate(-90 155.9 147.6)">GND</text>
<text x="158.4" y="147.6" transform="rotate(-90 158.4 147.6)">GND</text>
<text x="161" y="147.6" transform="rotate(-90 161 147.6)">GND</text>
<text x="163.5" y="147.6" transform="rotate(-90 163.5 147.6)">GND</text>
<text x="166.1" y="147.6" transform="rotate(-90 166.1 147.6)">GND</text>
<text x="168.6" y="147.6" transform="rotate(-90 168.6 147.6)">GND</text>
<text x="171.1" y="147.6" transform="rotate(-90 171.1 147.6)">GND</text>
<text x="175.4" y="148.3">SUSPEND#</text>
<text x="177.7" y="145.7">PWREN#</text>
<text x="219.4" y="149.5" transform="rotate(-90 219.4 149.5)">4.7k</text>
<text x="221.4" y="149.3" transform="rotate(-90 221.4 149.3)">R82</text>
<text x="117.5" y="158.4">C207</text>
<text x="219.4" y="158.1" transform="rotate(-90 219.4 158.1)">10k</text>
<text x="221.4" y="158.2" transform="rotate(-90 221.4 158.2)">R83</text>
<text x="117.5" y="163.5">100n</text>
<text x="158" y="162.3">GND</text>
<text x="216.4" y="164.8">GND</text>
<text x="93.7" y="171.1">DO</text>
<text x="93.7" y="173.7">VSS</text>
<text x="100.5" y="171.1">VCC</text>
<text x="101.7" y="173.7">CS</text>
<text x="114.8" y="168.6">GND</text>
<text x="93.7" y="176.2">DI</text>
<text x="100.6" y="176.2">CLK</text>
<text x="70.3" y="180">GND</text>
</g>
<g font-size="1.3" fill="#a90000">
<text x="47" y="34.2">A4</text>
<text x="46.9" y="41.8">B5</text>
<text x="47" y="39.3">A5</text>
<text x="47" y="46.9">A7</text>
<text x="46.9" y="49.4">B7</text>
<text x="47" y="52">A6</text>
<text x="46.9" y="54.5">B6</text>
<text x="148.5" y="55.3" transform="rotate(-90 148.5 55.3)">4</text>
<text x="151" y="55.3" transform="rotate(-90 151 55.3)">9</text>
<text x="154.9" y="55.9" transform="rotate(-90 154.9 55.9)">12</text>
<text x="157.4" y="55.9" transform="rotate(-90 157.4 55.9)">37</text>
<text x="159.9" y="55.9" transform="rotate(-90 159.9 55.9)">64</text>
<text x="163.7" y="55.9" transform="rotate(-90 163.7 55.9)">20</text>
<text x="166.3" y="55.9" transform="rotate(-90 166.3 55.9)">31</text>
<text x="168.8" y="55.9" transform="rotate(-90 168.8 55.9)">42</text>
<text x="171.4" y="55.9" transform="rotate(-90 171.4 55.9)">56</text>
<text x="187.9" y="58.3">16</text>
<text x="313.8" y="55.1" transform="rotate(-90 313.8 55.1)">5</text>
<text x="46.9" y="64.7">B8</text>
<text x="47" y="62.1">A8</text>
<text x="132" y="63.4">49</text>
<text x="132" y="60.9">50</text>
<text x="187.9" y="60.9">17</text>
<text x="187.9" y="63.4">18</text>
<text x="187.9" y="66">19</text>
<text x="308.1" y="61.9">2</text>
<text x="325.9" y="61.9">4</text>
<text x="27.9" y="71.2" transform="rotate(-90 27.9 71.2)">S1</text>
<text x="35.5" y="71.1" transform="rotate(-90 35.5 71.1)">A1</text>
<text x="187.9" y="68.5">21</text>
<text x="187.9" y="71">22</text>
<text x="313.8" y="70.4" transform="rotate(-90 313.8 70.4)">3</text>
<text x="187.9" y="73.6">23</text>
<text x="187.9" y="76.1">24</text>
<text x="132.6" y="78.7">7</text>
<text x="132.6" y="82.5">8</text>
<text x="187.9" y="79.9">26</text>
<text x="187.9" y="82.5">27</text>
<text x="132.6" y="88.8">6</text>
<text x="187.9" y="85">28</text>
<text x="187.9" y="87.5">29</text>
<text x="132" y="92.6">14</text>
<text x="187.9" y="90.1">30</text>
<text x="187.9" y="92.6">32</text>
<text x="187.9" y="95.2">33</text>
<text x="187.9" y="97.7">34</text>
<text x="187.9" y="101.5">38</text>
<text x="132" y="106.6">62</text>
<text x="132" y="104.1">63</text>
<text x="187.9" y="104.1">39</text>
<text x="187.9" y="106.6">40</text>
<text x="132" y="109.1">61</text>
<text x="187.9" y="109.1">41</text>
<text x="187.9" y="111.7">43</text>
<text x="187.9" y="114.2">44</text>
<text x="187.9" y="116.8">45</text>
<text x="187.9" y="119.3">46</text>
<text x="133.9" y="120.6">2</text>
<text x="187.9" y="123.1">48</text>
<text x="187.9" y="125.6">52</text>
<text x="187.9" y="128.2">53</text>
<text x="187.9" y="130.7">54</text>
<text x="187.9" y="133.3">55</text>
<text x="187.9" y="135.8">57</text>
<text x="132" y="143.4">13</text>
<text x="132.6" y="138.3">3</text>
<text x="187.9" y="138.3">58</text>
<text x="187.9" y="140.9">59</text>
<text x="187.9" y="147.2">36</text>
<text x="187.9" y="144.7">60</text>
<text x="148.5" y="152.5" transform="rotate(-90 148.5 152.5)">10</text>
<text x="152.3" y="151.9" transform="rotate(-90 152.3 151.9)">1</text>
<text x="154.9" y="151.9" transform="rotate(-90 154.9 151.9)">5</text>
<text x="157.4" y="152.5" transform="rotate(-90 157.4 152.5)">11</text>
<text x="159.9" y="152.5" transform="rotate(-90 159.9 152.5)">15</text>
<text x="162.5" y="152.5" transform="rotate(-90 162.5 152.5)">25</text>
<text x="165" y="152.5" transform="rotate(-90 165 152.5)">35</text>
<text x="167.6" y="152.5" transform="rotate(-90 167.6 152.5)">47</text>
<text x="170.1" y="152.5" transform="rotate(-90 170.1 152.5)">51</text>
<text x="89.4" y="170.1">1</text>
<text x="89.4" y="172.6">2</text>
<text x="107.2" y="172.6">5</text>
<text x="107.2" y="170.1">6</text>
<text x="89.4" y="175.2">3</text>
<text x="107.2" y="175.2">4</text>
</g>
<g font-size="1.1" fill="#006464">
<text x="311.3" y="55.8">SN74LVC1G17DCKR</text>
<text x="316.8" y="57.8">U690</text>
<text x="355.9" y="57.8">R690</text>
<text x="356.2" y="55.8">4.7k</text>
<text x="318.9" y="98.8">R691</text>
<text x="319.5" y="96.8">22k</text>
<text x="355.5" y="96.8">100nF</text>
<text x="355.9" y="98.8">C690</text>
</g>
<g font-size="1" fill="#a90000">
<text x="108" y="26.5">1</text>
<text x="122" y="26.5">2</text>
<text x="108" y="32.9">1</text>
<text x="122" y="32.9">2</text>
</g>
<g font-size="1" fill="#840000">
<text x="314.9" y="47">LO_3V3D</text>
<text x="314.2" y="77.5">GND</text>
<text x="322" y="94.4">LO_3V3D</text>
<text x="359" y="94.4">LO_3V3D</text>
<text x="321.3" y="112.1">GND</text>
<text x="358.3" y="112.1">GND</text>
</g>
<g font-size="1" fill="#0f0f0f">
<text x="358" y="53.1">USB_SENSE_BUF</text>
<text x="298.7" y="62">USB_VBUS_DIV</text>
<text x="336.8" y="62">USB_SENSE_BUF</text>
<text x="358" y="70.9">USB_FTDI_SENSE</text>
<text x="214.6" y="151.1">USB_FTDI_SENSE</text>
<text x="218.4" y="151.1">USB_VBUS_DIV</text>
</g>
<text font-size=".9" fill="#840000" x="117.4" y="93.5">FTDI_RESET_N</text>
<g font-size=".5" fill="#006464">
<text x="55" y="39.6">5.1k</text>
<text x="55.3" y="38.5">R3</text>
<text x="55.3" y="41">R8</text>
<text x="55" y="42.2">5.1k</text>
</g>
</svg>
